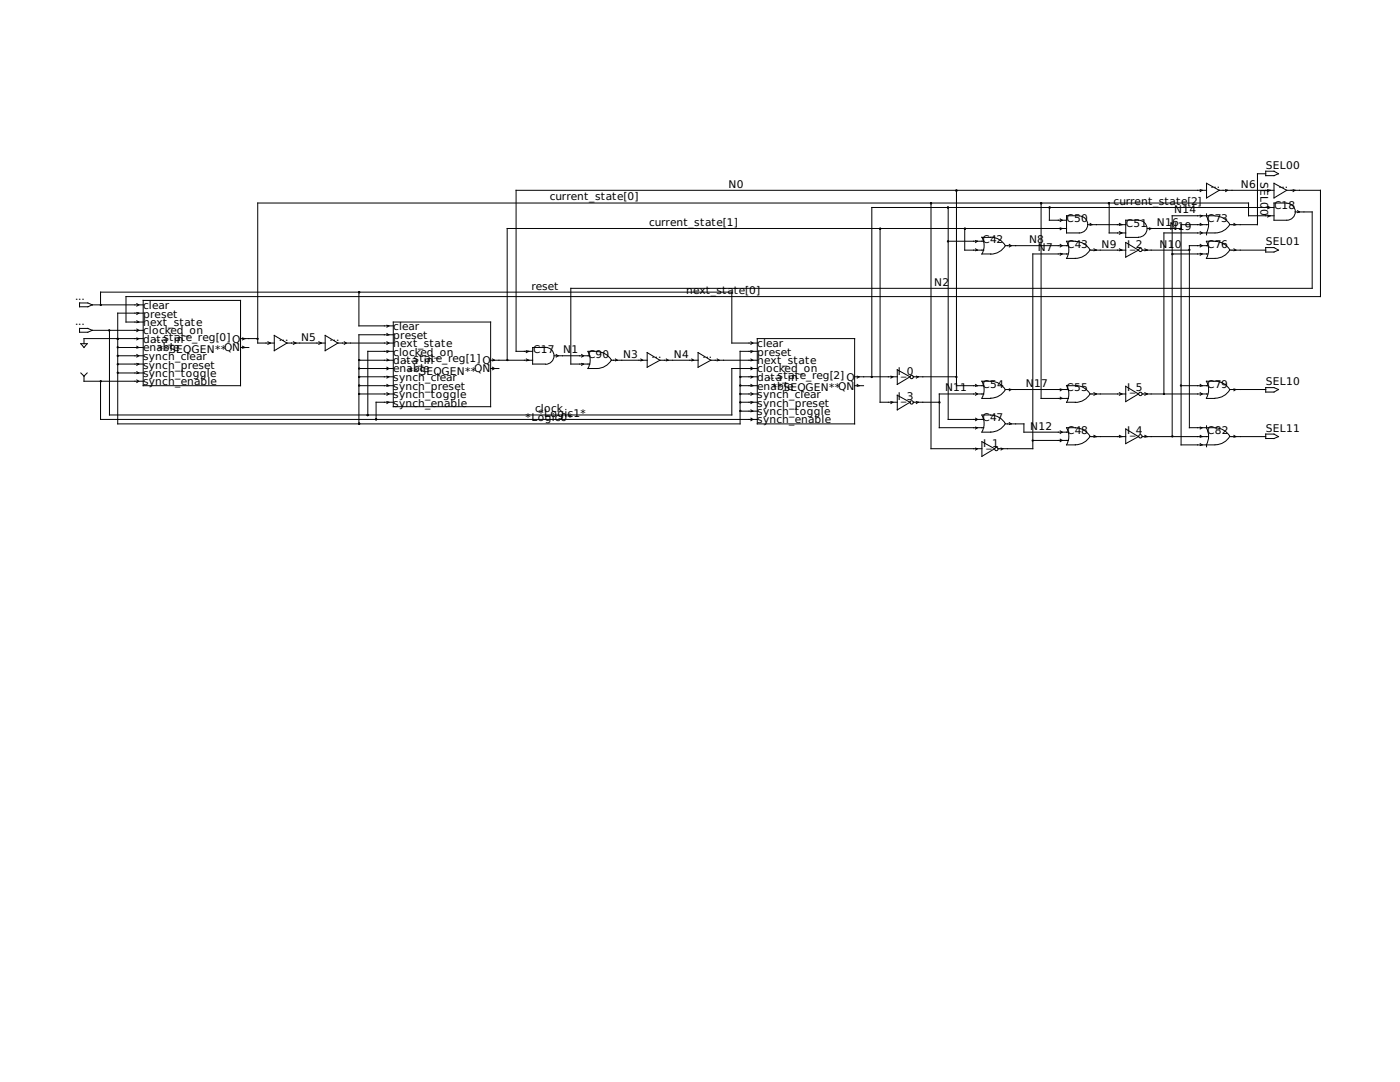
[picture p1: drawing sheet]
<svg xmlns="http://www.w3.org/2000/svg" width="279mm" height="216mm" viewBox="0 0 279 216" stroke-linecap="round" stroke-linejoin="round" font-family="sans-serif">
<g fill="none" stroke="#000" stroke-width=".2">
<path d="M190.9 38v39h5.4M239.5 37.8l.4 .2-.4 .2M240.8 36.6l2.5 1.4-2.5 1.5zM240.8 38h-137.8v32.1h3.3M243.3 38h11M244.6 37.8l.4 .2-.4 .2M252.6 34.7h-1.6v10.1h-5.5M252.6 34.2h1.7l.8 .5-.8 .4h-1.7zM253 37.8l.5 .2-.5 .2M254.3 36.6l2.5 1.4-2.5 1.5zM256.8 38h6.7v21.2h-238.4v5.1h3.5M258.1 37.8l.3 .2-.3 .2"/>
<path d="M28.6 59.9h19.4v17.1h-19.4zM71.6 58.3v6.7h6.9M175.6 45.6v34.7h3.5M185.8 40.5v49h10.2M189.2 48.1h7.1M189.2 41.4v42.3h7.1M192.5 45.6v4.3h3.8M194.7 48l.4 .1-.4 .3M194.7 49.7l.4 .2-.4 .1M195.9 47.3a3.4 3.4 0 0 1 0 3.4M196 50.7h1.7M196 47.4h1.7"/>
<path d="M197.7 47.3a3.4 3.4 0 0 1 2.9 1.7 3.4 3.4 0 0 1-2.9 1.7M200.7 49h12.5M201.4 48.8l.4 .2-.4 .3M207.8 40.5v39h5.4M209.4 41.4v2.5h3.5M211.6 43.7l.4 .2-.4 .3M211.6 45.5l.4 .1-.4 .2M211.6 48.8l.4 .2-.4 .3M211.6 50.5l.4 .2-.4 .2M212.9 48.1h1.7M212.9 45.6h-111.7v26.3M212.9 48.2a3.4 3.4 0 0 1 0 3.4h1.7"/>
<path d="M213.2 50.7h-7.1v38.8h-7M214.6 48.2a3.4 3.4 0 0 1 2.9 1.7 3.4 3.4 0 0 1-2.9 1.7M215.4 43.1h-2.5v3.4h2.5a1.69 1.69 0 0 0 1.7-1.7 1.69 1.69 0 0 0-1.7-1.7M217 44.8h7.7M217.6 49.9h7.1M217.6 44.6l.3 .2-.3 .2M218.3 49.7l.5 .2-.5 .1M221.4 40.5v6h3.3M223.4 49.7l.5 .2-.5 .1M223.4 44.6l.5 .2-.5 .2M223.4 46.2l.5 .3-.5 .2M224.7 43.9h2.5a1.69 1.69 0 0 1 1.7 1.7 1.69 1.69 0 0 1-1.7 1.7l-2.5 .1z"/>
<path d="M224.7 48.4l2.5 1.5-2.5 1.4zM228 49.9h9.4M228.5 49.7l.5 .2-.5 .1M229 45.6h6.7M229.4 45.5l.3 .1-.3 .2M233.9 50.7h7.1M239.5 48.8l.4 .2-.4 .3M239.5 50.5l.4 .2-.4 .2M239.5 42.9l.4 .2-.4 .2M239.5 44.6l.4 .2-.4 .2M239.5 46.2l.4 .3-.4 .2M240.8 48.2a3.4 3.4 0 0 1 0 3.4"/>
<path d="M240.8 43.1a3.4 3.4 0 0 1 0 3.4M240.8 42.7v.4M240.8 46.5v.4M240.8 48.1h1.6M240.8 51.6h1.6M241 49h-3.6v36.3h5M241.2 44.8h-5.5v44h6.7M242.4 43.1h-8.5v44M242.4 46.5h-10.1v32.1M242.5 48.2a3.4 3.4 0 0 1 2.9 1.7 3.4 3.4 0 0 1-2.9 1.7M242.5 43.1a3.4 3.4 0 0 1 2.9 1.7 3.4 3.4 0 0 1-2.9 1.7M245.5 49.9h7.1"/>
<path d="M246.3 49.7l.3 .2-.3 .1M246.3 44.6l.3 .2-.3 .2M252.6 49.4h1.7l.8 .5-.8 .4h-1.7zM253 41.1l.5 .3-.5 .3M253 42.9l.5 .2-.5 .2M254.3 43.1h-5.1v-2.6h-197.8v28h3.3M254.3 41.4h-80.3v33.8M256.8 40.5h-2.5v3.4h2.5a1.69 1.69 0 0 0 1.7-1.6 1.69 1.69 0 0 0-1.7-1.7M258.4 42.3h3.5v15.2h-148v15.1h3.8M259 42l.3 .3-.3 .1M15.9 65.5h1.6l.9 .4-.9 .4h-1.6zM15.9 60.5h1.6l.9 .3-.9 .4h-1.6z"/>
<path d="M16.1 68.6h1.3l-.6 .7zM16.1 74.4l.7 .7M16.8 75.1v1h11.8M17.4 74.4l-.6 .7M18.4 60.8h10.2M18.4 65.9h10.2M20.1 60.8v-2.5h126v10.2h5M20.1 76.1v7.6h131M21.8 65.9v16.9h124.3v-9.3h5M23.5 71h5.1M23.5 72.6h5.1M23.5 69.3h5.1"/>
<path d="M23.5 74.4h5.1M27.3 60.6l.4 .2-.4 .3M27.3 62.4l.4 .1-.4 .2M27.3 64l.4 .3-.4 .1M27.3 65.7l.4 .2-.4 .3M27.3 67.4l.4 .2-.4 .2M27.3 69.1l.4 .2-.4 .2M27.3 70.7l.4 .3-.4 .2M27.3 72.5l.4 .1-.4 .3M27.3 74.2l.4 .2-.4 .1M27.3 75.8l.4 .3-.4 .2M28.6 62.5h-5.1v22.1h124.2v-14.5h3.4"/>
<path d="M28.6 67.6h-11.8v1M48 67.6h3.4M48 69.3h1.7M48.4 67.4l.5 .2-.5 .2M48.4 69.1l.5 .2-.5 .2M53.5 68.2l.5 .3-.5 .2M54.7 66.9l2.6 1.6-2.6 1.5zM57.3 68.5h7.6M58.5 68.2l.6 .3-.6 .2M63.6 68.2l.5 .3-.5 .2M64.9 66.9l2.5 1.6-2.5 1.5zM67.4 68.5h11.1"/>
<path d="M68.7 68.2l.4 .3-.4 .2M71.6 77h6.9M71.6 78.6h6.9M71.6 71.9h6.9M71.6 73.5h6.9M71.6 75.2h6.9M77.2 64.9l.4 .1-.4 .3M77.2 66.5l.4 .3-.4 .1M77.2 68.2l.4 .3-.4 .2M77.2 70l.4 .1-.4 .3M77.2 71.6l.4 .3-.4 .1M77.2 73.3l.4 .2-.4 .3"/>
<path d="M77.2 75.1l.4 .1-.4 .2M77.2 76.7l.4 .3-.4 .1M77.2 78.4l.4 .2-.4 .3M78.5 64.3h19.4v16.9h-19.4zM78.5 70.1h-5.1v12.7M78.5 66.8h-6.9v17.8M97.9 71.9h8.4M97.9 73.5h1.7M98.3 71.6l.4 .3-.4 .1M98.3 73.3l.4 .2-.4 .3M105 70l.5 .1-.5 .3M105 71.6l.5 .3-.5 .1"/>
<path d="M108.8 69.3h-2.5v3.3h2.5M108.9 69.3a1.69 1.69 0 0 1 1.7 1.7 1.69 1.69 0 0 1-1.7 1.7M110.6 71h7.1M111 70.7l.4 .3-.4 .2M116.1 70.7l.4 .3-.4 .2M116.1 72.5l.4 .1-.4 .3M117.3 70.2a3.4 3.4 0 0 1 0 3.3h1.8M117.3 70.1h1.8M119.1 70.2a3.4 3.4 0 0 1 2.9 1.6 3.4 3.4 0 0 1-2.9 1.7M122 71.9h7.2M122.8 71.6l.4 .3-.4 .1M127.9 71.6l.4 .3-.4 .1"/>
<path d="M129.2 70.4l2.5 1.5-2.5 1.4zM131.7 71.9h7.6M133 71.6l.4 .3-.4 .1M138 71.6l.4 .3-.4 .1M139.3 70.4l2.6 1.5-2.6 1.4zM141.9 71.9h9.2M143.1 71.6l.4 .3-.4 .1M147.7 77h3.4M147.7 78.6h3.4M147.7 75.2h3.4M149.9 76.7l.3 .3-.3 .1M149.9 68.2l.3 .3-.3 .2"/>
<path d="M149.9 70l.3 .1-.3 .3M149.9 71.6l.3 .3-.3 .1M149.9 73.3l.3 .2-.3 .3M149.9 75.1l.3 .1-.3 .2M149.9 78.4l.3 .2-.3 .3M151.1 67.6h19.5v17h-19.5zM170.6 77h1.7M170.6 75.2h8.5M171.1 75.1l.4 .1-.4 .2M171.1 76.7l.4 .3-.4 .1M177.8 75.1l.4 .1-.4 .2M179.1 78.9l2.5 1.4-2.5 1.5z"/>
<path d="M179.1 73.8l2.5 1.4-2.5 1.5zM182.2 75.2h8.7M182.9 75.1l.4 .1-.4 .2M194.7 76.7l.4 .3-.4 .1M194.7 78.4l.4 .2-.4 .3M195.9 76.1a3.4 3.4 0 0 1 0 3.4M196 76.1h1.7M196 79.5h1.7M196.3 78.6h-8.8v6.7h8.8M197.7 76.1a3.4 3.4 0 0 1 2.9 1.7 3.4 3.4 0 0 1-2.9 1.7M200.7 77.7h12.5M201.4 77.6l.4 .1-.4 .3"/>
<path d="M211.6 77.6l.4 .1-.4 .3M211.6 79.2l.4 .3-.4 .1M212.9 77h1.7M212.9 76.9a3.4 3.4 0 0 1 0 3.4h1.7M214.6 76.9a3.4 3.4 0 0 1 2.9 1.7 3.4 3.4 0 0 1-2.9 1.7M217.6 78.6h7.1M218.3 78.4l.5 .2-.5 .3M223.4 78.4l.5 .2-.5 .3M224.7 77.1l2.5 1.5-2.5 1.5zM228 78.6h13M228.5 78.4l.5 .2-.5 .3M235.7 77h5.3"/>
<path d="M239.5 76.7l.4 .3-.4 .1M239.5 78.4l.4 .2-.4 .3M240.8 76.1a3.4 3.4 0 0 1 0 3.4M240.8 76.1h1.6M240.8 79.5h1.6M242.5 76.1a3.4 3.4 0 0 1 2.9 1.7 3.4 3.4 0 0 1-2.9 1.7M245.5 77.7h7.1M246.3 77.6l.3 .1-.3 .3M252.6 77.3h1.7l.8 .4-.8 .5h-1.7zM77.2 80.1l.4 .2-.4 .2M78.5 80.3h-3.4v3.4M147.7 80.3h3.4"/>
<path d="M147.7 82h3.4M149.9 81.8l.3 .2-.3 .2M149.9 80.1l.3 .2-.3 .2M149.9 83.4l.3 .3-.3 .2M177.8 80.1l.4 .2-.4 .2M182.2 80.3h5.3M182.9 80.1l.4 .2-.4 .2M194.7 89.4l.4 .1-.4 .3M194.7 83.4l.4 .3-.4 .2M194.7 85.2l.4 .1-.4 .3M195.9 82.8a3.4 3.4 0 0 1 0 3.4M196 88.1l2.5 1.4-2.5 1.6z"/>
<path d="M196 86.2h1.7M196 82.8h1.7M197.7 82.8a3.4 3.4 0 0 1 2.9 1.7 3.4 3.4 0 0 1-2.9 1.7M199.8 89.4l.4 .1-.4 .3M200.7 84.6h3.6v1.6h8.9M201.4 84.3l.4 .3-.4 .1M206.1 87.9h7.1M211.6 86l.4 .2-.4 .3M211.6 87.6l.4 .3-.4 .2M214.6 85.4a3.4 3.4 0 0 1 2.9 1.7 3.4 3.4 0 0 1-2.9 1.6M214.6 85.3l-1.7 .1a3.4 3.4 0 0 1 0 3.4h1.7M217.6 87.1h7.1"/>
<path d="M218.3 86.9l.5 .2-.5 .1M223.4 86.9l.5 .2-.5 .1M224.7 85.6l2.5 1.5-2.5 1.4zM228 87.1h13.2M228.5 86.9l.5 .2-.5 .1M239.5 85.2l.4 .1-.4 .3M239.5 86.9l.4 .2-.4 .1M239.5 88.5l.4 .3-.4 .1M240.8 85.4a3.4 3.4 0 0 1 0 3.4M240.8 85v.3M240.8 88.8v.4M242.5 85.4a3.4 3.4 0 0 1 2.9 1.7 3.4 3.4 0 0 1-2.9 1.6"/>
<path d="M245.5 87.1h7.1M246.3 86.9l.3 .2-.3 .1M252.6 86.6h1.7l.8 .5-.8 .4h-1.7z"/>
<circle cx="227.6" cy="49.9" r=".34"/>
<circle cx="181.9" cy="75.2" r=".34"/>
<circle cx="227.6" cy="78.6" r=".34"/>
<circle cx="181.9" cy="80.3" r=".34"/>
<circle cx="198.8" cy="89.6" r=".34"/>
<circle cx="227.6" cy="87.1" r=".34"/>
</g>
<g fill="#000" stroke="#000" stroke-width=".2">
<circle cx="190.9" cy="38" r=".12"/>
<circle cx="71.7" cy="58.3" r=".12"/>
<circle cx="175.7" cy="45.6" r=".12"/>
<circle cx="185.8" cy="40.6" r=".12"/>
<circle cx="189.2" cy="41.4" r=".12"/>
<circle cx="189.2" cy="48.2" r=".12"/>
<circle cx="192.6" cy="45.6" r=".12"/>
<circle cx="207.8" cy="40.6" r=".12"/>
<circle cx="209.5" cy="41.4" r=".12"/>
<circle cx="221.3" cy="40.6" r=".12"/>
<circle cx="234" cy="50.7" r=".12"/>
<circle cx="235.7" cy="45.6" r=".12"/>
<circle cx="237.4" cy="49.9" r=".12"/>
<circle cx="20.1" cy="60.9" r=".12"/>
<circle cx="20.1" cy="76.1" r=".12"/>
<circle cx="21.8" cy="65.9" r=".12"/>
<circle cx="23.5" cy="67.6" r=".12"/>
<circle cx="23.5" cy="74.4" r=".12"/>
<circle cx="23.5" cy="69.3" r=".12"/>
<circle cx="23.5" cy="71" r=".12"/>
<circle cx="23.5" cy="72.7" r=".12"/>
<circle cx="51.4" cy="67.6" r=".12"/>
<circle cx="71.7" cy="78.6" r=".12"/>
<circle cx="71.7" cy="73.5" r=".12"/>
<circle cx="71.7" cy="71.8" r=".12"/>
<circle cx="71.7" cy="75.2" r=".12"/>
<circle cx="71.7" cy="76.9" r=".12"/>
<circle cx="101.3" cy="71.8" r=".12"/>
<circle cx="147.8" cy="78.6" r=".12"/>
<circle cx="147.8" cy="75.2" r=".12"/>
<circle cx="147.8" cy="76.9" r=".12"/>
<circle cx="174" cy="75.2" r=".12"/>
<circle cx="190.9" cy="75.2" r=".12"/>
<circle cx="232.3" cy="78.6" r=".12"/>
<circle cx="235.7" cy="76.9" r=".12"/>
<circle cx="71.7" cy="84.5" r=".12"/>
<circle cx="73.4" cy="82.8" r=".12"/>
<circle cx="75.1" cy="83.7" r=".12"/>
<circle cx="147.8" cy="80.3" r=".12"/>
<circle cx="147.8" cy="82" r=".12"/>
<circle cx="187.5" cy="80.3" r=".12"/>
<circle cx="206.1" cy="87.9" r=".12"/>
<circle cx="234" cy="87.1" r=".12"/>
</g>
<g font-size="2.1">
<text x="252.6" y="33.7">SEL00</text>
<text x="109.7" y="40">current_state[0]</text>
<text x="145.4" y="37.5">N0</text>
<text x="222.2" y="40.9">current_state[2]</text>
<text x="241.6" y="37.6">...</text>
<text x="247.6" y="37.5">N6</text>
<text x="251.6" y="36.3" transform="rotate(90 251.6 36.3)">SEL0</text>
<text x="251.6" y="41.8" transform="rotate(90 251.6 41.8)">0</text>
<text x="254.3" y="41.8">C18</text>
<text x="255.1" y="37.6">...</text>
<text x="129.5" y="45.1">current_state[1]</text>
<text x="212.9" y="44.3">C50</text>
<text x="224.7" y="45.2">C51</text>
<text x="230.9" y="45.1">N16</text>
<text x="233.4" y="46">N19</text>
<text x="234.3" y="42.5">N14</text>
<text x="240.9" y="44.3">C73</text>
<text x="196.1" y="48.5">C42</text>
<text x="205.4" y="48.5">N8</text>
<text x="207.1" y="50.2">N7</text>
<text x="213" y="49.4">C43</text>
<text x="219.8" y="49.4">N9</text>
<text x="224.9" y="49.4">I_2</text>
<text x="231.4" y="49.4">N1</text>
<text x="234.4" y="49.4">0</text>
<text x="240.9" y="49.4">C76</text>
<text x="252.6" y="48.9">SEL01</text>
<text x="15" y="59.8">...</text>
<text x="106" y="57.8">reset</text>
<text x="136.9" y="58.7">next_sta</text>
<text x="146.4" y="58.7">te[0]</text>
<text x="186.4" y="57">N2</text>
<text x="15" y="64.9">...</text>
<text x="28.6" y="61.6">clear</text>
<text x="28.6" y="63.4">preset</text>
<text x="28.6" y="65">next_state</text>
<text x="78.5" y="65.9">clear</text>
<text x="28.6" y="66.7">clocked_on</text>
<text x="28.6" y="68.5">da.t..as_tiante_reg[0]Q</text>
<text x="28.6" y="70.1">enabSEQGEN**QN</text>
<text x="28.6" y="71.8">synch_clear</text>
<text x="31.5" y="70.5">**le</text>
<text x="55.6" y="67.9">...</text>
<text x="60.1" y="67.9">N5</text>
<text x="65.8" y="67.9">...</text>
<text x="78.5" y="67.6">preset</text>
<text x="78.5" y="69.2">next_state</text>
<text x="78.5" y="71">clocked_on</text>
<text x="106.4" y="70.5">C17</text>
<text x="112.4" y="70.5">N</text>
<text x="114" y="70.5">1</text>
<text x="117.3" y="71.4">C90</text>
<text x="124.3" y="71.4">N3</text>
<text x="130" y="71.4">...</text>
<text x="134.5" y="71.4">N4</text>
<text x="140.2" y="71.4">...</text>
<text x="151.1" y="69.2">clear</text>
<text x="151.1" y="71">preset</text>
<text x="28.6" y="73.5">synch_preset</text>
<text x="28.6" y="75.2">synch_toggle</text>
<text x="28.6" y="76.8">synch_enable</text>
<text x="78.5" y="72.6">da.t..as_tiante_reg[1]Q</text>
<text x="78.5" y="74.3">enabSEQGEN**QN</text>
<text x="78.5" y="76.1">synch_clear</text>
<text x="78.5" y="77.7">synch_preset</text>
<text x="81.4" y="74.8">**le</text>
<text x="151.1" y="72.6">next_state</text>
<text x="151.1" y="74.3">clocked_on</text>
<text x="151.1" y="76.1">da.t..as_tiante_reg[2] Q</text>
<text x="151.1" y="77.7">enabSEQGEN**QN</text>
<text x="179.2" y="74.8">I_0</text>
<text x="196.1" y="77.3">C54</text>
<text x="204.7" y="77.2">N</text>
<text x="206.4" y="77.2">17</text>
<text x="240.9" y="77.3">C79</text>
<text x="252.6" y="76.8">SEL10</text>
<text x="78.5" y="79.4">synch_toggle</text>
<text x="78.5" y="81.2">synch_enable</text>
<text x="106.8" y="82.3">clock</text>
<text x="107.4" y="83.2">*Logic1*</text>
<text x="151.1" y="79.4">synch_clear</text>
<text x="151.1" y="81.2">synch_preset</text>
<text x="151.1" y="82.8">synch_toggle</text>
<text x="154.1" y="78.1">**le</text>
<text x="179.2" y="79.9">I_3</text>
<text x="188.6" y="78.1">N11</text>
<text x="212.9" y="78.1">C55</text>
<text x="224.9" y="78.1">I_5</text>
<text x="104.9" y="84.1">*Logic0*</text>
<text x="151.1" y="84.5">synch_enable</text>
<text x="196.1" y="84.1">C47</text>
<text x="196.2" y="89.2">I_1</text>
<text x="205.6" y="85.7">N12</text>
<text x="213" y="86.6">C48</text>
<text x="224.9" y="86.6">I_4</text>
<text x="240.9" y="86.6">C82</text>
<text x="252.6" y="86.1">SEL11</text>
</g>
</svg>
